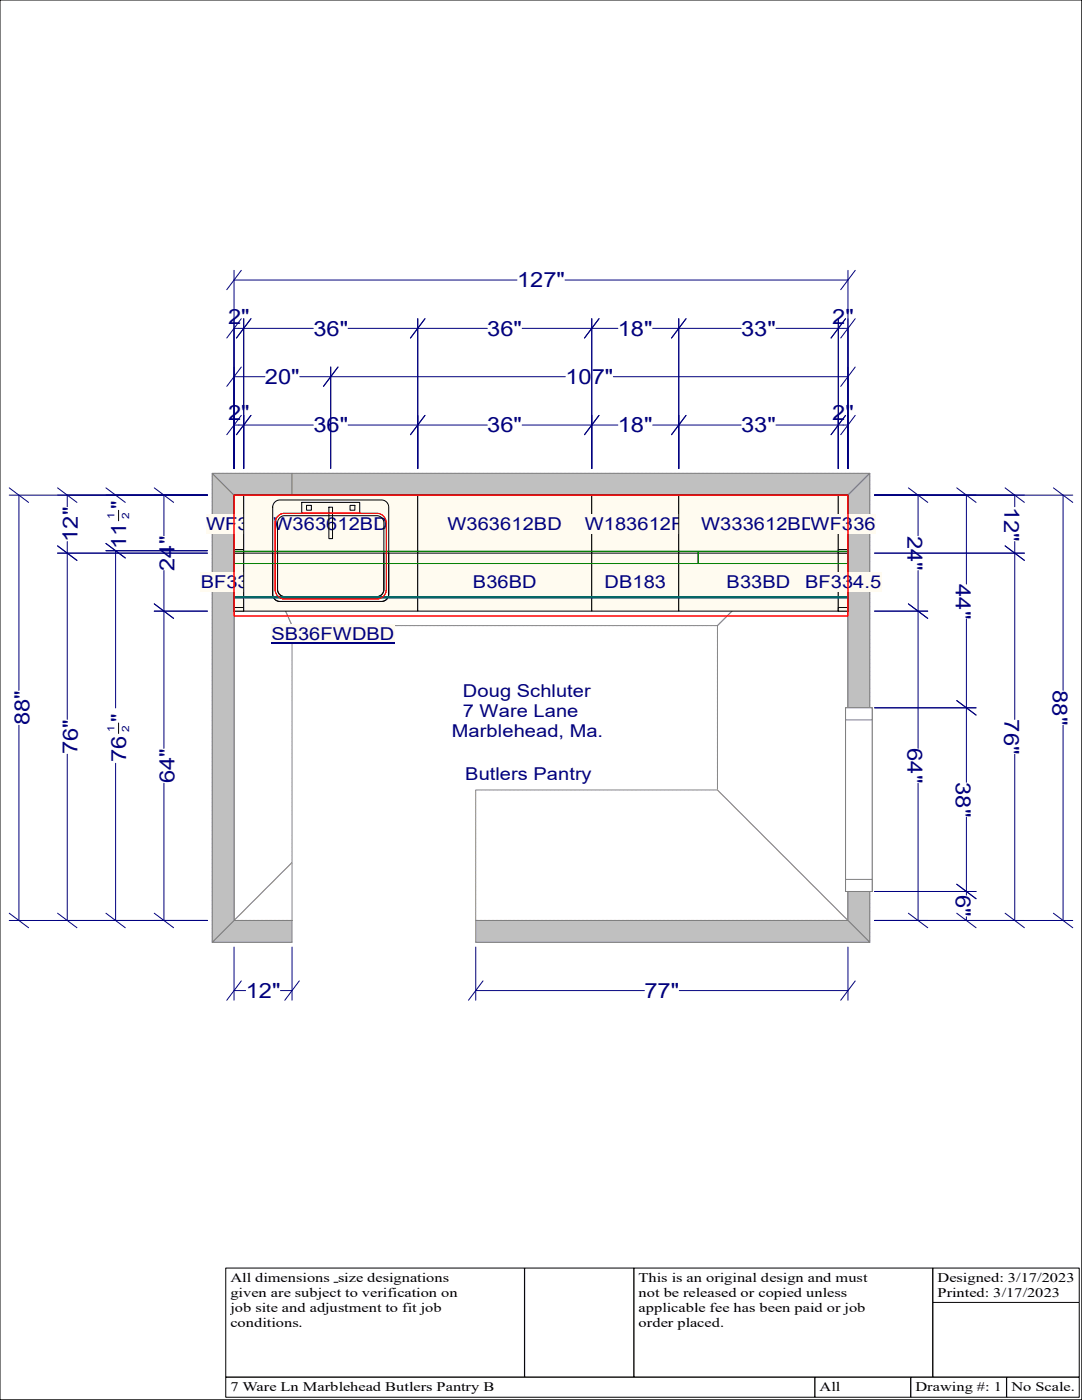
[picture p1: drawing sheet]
<svg xmlns="http://www.w3.org/2000/svg" width="216mm" height="279mm" viewBox="0 0 216 279" stroke-linecap="round" stroke-linejoin="round" font-family="sans-serif">
<path d="M0 0h215.9v279.4h-215.9z" fill="none" stroke="#000" stroke-width=".2"/>
<path d="M186.2 253.1h29.1v21.7h-29.1z" fill="#fff"/>
<path d="M186.1 253.1h29.2v21.7h-29.2z" fill="none" stroke="#000" stroke-width=".2"/>
<g fill="#fff">
<path d="M187.1 253.5h27.4v3h-27.4z"/>
<path d="M187.1 256.5h24.4v3h-24.4z"/>
<path d="M186.2 260h29.1v14.8h-29.1z"/>
</g>
<path d="M186.1 259.9h29.2v14.9h-29.2z" fill="none" stroke="#000" stroke-width=".2"/>
<path d="M126.5 253.1h59.6v21.7h-59.6z" fill="#fff"/>
<path d="M126.5 253.1h59.6v21.7h-59.6z" fill="none" stroke="#000" stroke-width=".2"/>
<g fill="#fff">
<path d="M127.4 253.5h45.7v3h-45.7z"/>
<path d="M127.4 256.5h41.6v3h-41.6z"/>
<path d="M127.4 259.5h45.3v2.9h-45.3z"/>
<path d="M127.4 262.4h17.1v3h-17.1z"/>
<path d="M104.7 253.1h21.7v21.7h-21.7z"/>
</g>
<path d="M104.7 253.1h21.7v21.7h-21.7z" fill="none" stroke="#000" stroke-width=".2"/>
<path d="M45.1 253.1h59.5v21.7h-59.5z" fill="#fff"/>
<path d="M45 253.1h59.6v21.7h-59.6z" fill="none" stroke="#000" stroke-width=".2"/>
<path d="M46 253.5h43.6v3h-43.6z" fill="#fff"/>
<path d="M66.6 255.9h.8" fill="none" stroke="#000" stroke-width=".2"/>
<g fill="#fff">
<path d="M46 256.5h45.4v3h-45.4z"/>
<path d="M46 259.5h42.1v2.9h-42.1z"/>
<path d="M46 262.4h14.4v3h-14.4z"/>
<path d="M200.9 274.9h14.4v3.9h-14.4z"/>
</g>
<path d="M200.9 274.9h14.4v3.9h-14.4z" fill="none" stroke="#000" stroke-width=".2"/>
<g fill="#fff">
<path d="M201.8 275.3h12.7v3h-12.7z"/>
<path d="M181.8 274.9h19v3.9h-19z"/>
</g>
<path d="M181.7 274.9h19.1v3.9h-19.1z" fill="none" stroke="#000" stroke-width=".2"/>
<g fill="#fff">
<path d="M182.7 275.3h17.2v3h-17.2z"/>
<path d="M162.6 274.9h19.1v3.9h-19.1z"/>
</g>
<path d="M162.6 274.9h19.1v3.9h-19.1z" fill="none" stroke="#000" stroke-width=".2"/>
<g fill="#fff">
<path d="M163.5 275.3h4.2v3h-4.2z"/>
<path d="M45.1 274.9h117.5v3.9h-117.5z"/>
</g>
<path d="M45 274.9h117.6v3.9h-117.6z" fill="none" stroke="#000" stroke-width=".2"/>
<path d="M46 275.3h52.7v3h-52.7z" fill="#fff"/>
<path d="M46.7 98.8l11.6 26.1v47.2l-11.6 11.6zM46.7 98.8h122.5l-26 26.1h-84.9zM46.7 98.8v84.9M46.7 98.8h122.5M169.2 98.8v84.9l-26-26v-32.8zM169.2 98.8v84.9M94.9 157.7h48.3l26 26h-74.3zM58.3 172.1v11.6h-11.6zM46.7 183.7h11.6M58.3 188h-15.9v-93.5h131.1v93.5h-78.6M94.9 183.7h74.3" fill="none" stroke="#fefefe" stroke-width=".2"/>
<path d="M46.7 98.8l11.6 26.1v47.2l-11.6 11.6zM46.7 98.8h122.5l-26 26.1h-84.9zM46.7 98.8v84.9M46.7 98.8h122.5M169.2 98.8v84.9l-26-26v-32.8zM169.2 98.8v84.9M94.9 157.7h48.3l26 26h-74.3zM58.3 172.1v11.6h-11.6zM46.7 183.7h11.6M58.3 188h-15.9v-93.5h131.1v93.5h-78.6M94.9 183.7h74.3" fill="none" stroke="#808080" stroke-width=".2"/>
<g fill="#c0c0c0" stroke="#808080" stroke-width=".2">
<path d="M42.4 188l4.3-4.3h11.6v4.3z" fill-rule="evenodd"/>
<path d="M42.4 94.5l4.3 4.3v84.9l-4.3 4.3z" fill-rule="evenodd"/>
<path d="M42.4 94.5h15.9v4.3h-11.6z" fill-rule="evenodd"/>
<path d="M58.3 94.5h115.2l-4.3 4.3h-110.9z" fill-rule="evenodd"/>
<path d="M173.5 94.5v93.5l-4.3-4.3v-84.9z" fill-rule="evenodd"/>
<path d="M94.9 183.7h74.3l4.3 4.3h-78.6z" fill-rule="evenodd"/>
</g>
<g fill="#fffbf0" stroke="#000" stroke-width=".2">
<path d="M46.7 98.8h1.9v23.2h-1.9z" fill-rule="evenodd"/>
<path d="M46.7 121.2h1.9v.8h-1.9z" fill-rule="evenodd"/>
<path d="M48.6 98.8h34.8v23.2h-34.8z" fill-rule="evenodd"/>
</g>
<g fill="#fffbf0">
<path d="M40 114.2h15.3v4h-15.3z"/>
<path d="M54.1 124.5h24.7v4h-24.7z"/>
</g>
<path d="M54.1 128.2h24.6" fill="none" stroke="#000080" stroke-width=".25"/>
<g fill="#fffbf0" stroke="#000" stroke-width=".2">
<path d="M83.4 98.8h34.7v23.2h-34.7z" fill-rule="evenodd"/>
<path d="M118.1 98.8h17.3v23.2h-17.3z" fill-rule="evenodd"/>
<path d="M135.4 98.8h31.9v23.2h-31.9z" fill-rule="evenodd"/>
<path d="M167.3 98.8h1.9v23.2h-1.9z" fill-rule="evenodd"/>
<path d="M167.3 121.2h1.9v.8h-1.9z" fill-rule="evenodd"/>
</g>
<g fill="#fffbf0">
<path d="M94.4 114.2h12.7v4h-12.7z"/>
<path d="M120.6 114.2h12.4v4h-12.4z"/>
<path d="M145 114.2h12.8v4h-12.8z"/>
<path d="M160.7 114.2h15.2v4h-15.2z"/>
</g>
<path d="M54.8 100.2l.6-.3 .5-.1h20.2l.9 .3 .4 .5 .2 .6v17.4l-.3 .9-.6 .4-.6 .1h-20.2l-.9-.3-.4-.5-.2-.6v-17.4l.2-.6zM55.8 103.3l.5-.3 .5-.1h18.4l.9 .3 .4 .5 .1 .7v13.2l-.3 .9-.5 .4-.6 .2h-18.4l-.9-.3-.4-.5-.1-.7v-13.2l.1-.5zM60.2 100.3h11.6v2.1h-11.6zM61.2 100.9h.9v.9h-.9zM65.6 101.2h.8v6.3h-.8zM69.8 100.9h1v.9h-1z" fill="none" stroke="#000" stroke-width=".2"/>
<g fill="#fffbf0" stroke="#000" stroke-width=".2">
<path d="M46.7 98.8h1.9v11.6h-1.9z" fill-rule="evenodd"/>
<path d="M46.7 109.7h1.9v.7h-1.9z" fill-rule="evenodd"/>
<path d="M48.6 98.8h34.8v11.6h-34.8z" fill-rule="evenodd"/>
<path d="M83.4 98.8h34.7v11.6h-34.7z" fill-rule="evenodd"/>
<path d="M118.1 98.8h17.3v11.6h-17.3z" fill-rule="evenodd"/>
<path d="M135.4 98.8h31.9v11.6h-31.9z" fill-rule="evenodd"/>
<path d="M167.3 98.8h1.9v11.6h-1.9z" fill-rule="evenodd"/>
<path d="M167.3 109.7h1.9v.7h-1.9z" fill-rule="evenodd"/>
</g>
<g fill="#fffbf0">
<path d="M41.1 102.6h13.1v4h-13.1z"/>
<path d="M54.6 102.6h22.9v4h-22.9z"/>
<path d="M89.3 102.6h22.9v4h-22.9z"/>
<path d="M116.7 102.6h20.2v4h-20.2z"/>
<path d="M139.9 102.6h22.9v4h-22.9z"/>
<path d="M161.8 102.6h13v4h-13z"/>
</g>
<g fill="#fff" stroke="#808080" stroke-width=".2">
<path d="M168.7 141.3h5.3v36.6h-5.3z" fill-rule="evenodd"/>
<path d="M168.7 141.3h5.3v2.4h-5.3z" fill-rule="evenodd"/>
<path d="M168.7 175.5h5.3v2.4h-5.3z" fill-rule="evenodd"/>
</g>
<path d="M54.8 100.2l.6-.3 .5-.1h20.2l.9 .3 .4 .5 .2 .6v17.4l-.3 .9-.6 .4-.6 .1h-20.2l-.9-.3-.4-.5-.2-.6v-17.4l.2-.6zM55.8 103.3l.5-.3 .5-.1h18.4l.9 .3 .4 .5 .1 .7v13.2l-.3 .9-.5 .4-.6 .2h-18.4l-.9-.3-.4-.5-.1-.7v-13.2l.1-.5zM60.2 100.3h11.6v2.1h-11.6zM61.2 100.9h.9v.9h-.9zM65.6 101.2h.8v6.3h-.8zM69.8 100.9h1v.9h-1z" fill="none" stroke="#000" stroke-width=".2"/>
<path d="M46.7 110h122.5v2.5h-122.5zM46.7 110v2.5M139.3 110v2.5M169.2 110v2.5" fill="none" stroke="#008000" stroke-width=".2"/>
<path d="M46.7 119.1h122.5v.2h-122.5zM46.7 119.1v.2M139.3 119.1v.2M169.2 119.1v.2" fill="none" stroke="#006464" stroke-width=".2"/>
<path d="M46.7 98.8h122.5v24.1h-122.5zM55.5 103l.5-.4 .8-.2h18.4a1.93 1.93 0 0 1 1.9 2v13.2a1.93 1.93 0 0 1-1.9 2h-18.4a1.93 1.93 0 0 1-1.9-2v-13.2l.1-.7z" fill="none" stroke="#f00" stroke-width=".2"/>
<g fill="#fff" stroke="#808080" stroke-width=".2">
<path d="M168.7 141.3h5.3v36.6h-5.3z" fill-rule="evenodd"/>
<path d="M168.7 141.3h5.3v2.4h-5.3z" fill-rule="evenodd"/>
<path d="M168.7 175.5h5.3v2.4h-5.3z" fill-rule="evenodd"/>
</g>
<path d="M46.7 110h122.5v2.5h-122.5zM46.7 110v2.5M139.3 110v2.5M169.2 110v2.5" fill="none" stroke="#008000" stroke-width=".2"/>
<path d="M46.7 119.1h122.5v.2h-122.5zM46.7 119.1v.2M139.3 119.1v.2M169.2 119.1v.2" fill="none" stroke="#006464" stroke-width=".2"/>
<path d="M46.7 98.8h122.5v24.1h-122.5zM55.5 103l.5-.4 .8-.2h18.4a1.93 1.93 0 0 1 1.9 2v13.2a1.93 1.93 0 0 1-1.9 2h-18.4a1.93 1.93 0 0 1-1.9-2v-13.2l.1-.7z" fill="none" stroke="#f00" stroke-width=".2"/>
<g fill="none" stroke="#000080" stroke-width=".2">
<path d="M46.7 54v39.5M46.7 55.9h56.5M48.1 54l-2.8 3.8M112.7 55.9h56.5M169.2 54v39.5M170.6 54l-2.8 3.8M46.7 75.2h6.2M46.7 65.5h15.8M48.1 73.2l-2.8 3.9M48.1 63.6l-2.8 3.9M48.6 63.6v29.9M50.1 63.6l-2.9 3.9"/>
<path d="M59.8 75.2h53M66 73.2v20.3M67.4 73.2l-2.9 3.9M69.5 65.5h27.7M83.4 63.6v29.9M84.8 63.6l-2.9 3.9M104.2 65.5h19.1M118.1 63.6v29.9M119.5 63.6l-2.9 3.9M122.4 75.2h46.8M130.2 65.5h17.7M135.4 63.6v29.9"/>
<path d="M136.9 63.6l-2.9 3.9M154.8 65.5h14.4M167.3 63.6v29.9M168.7 63.6l-2.9 3.9M170.6 73.2l-2.8 3.9M170.6 63.6l-2.8 3.9M1.8 97.4l3.9 2.9M1.8 98.8h39.6M3.8 98.8v39M11.5 97.4l3.8 2.9M13.4 98.8v2.3M21.1 97.4l3.9 2.9"/>
<path d="M23.1 98.8h.1M30.8 97.4l3.8 2.9M32.7 98.8v8.1M46.7 84.8h15.8M48.1 82.9l-2.8 3.9M50.1 82.9l-2.9 3.9M69.5 84.8h27.7M84.8 82.9l-2.9 3.9M104.2 84.8h19.1M119.5 82.9l-2.9 3.9M130.2 84.8h17.7M136.9 82.9l-2.9 3.9"/>
<path d="M154.8 84.8h14.4M168.7 82.9l-2.9 3.9M170.6 82.9l-2.8 3.9M174.5 98.8h39.6M181.3 97.4l3.8 2.9M183.2 98.8v8.1M190.9 97.4l3.9 2.9M192.8 98.8v17.8M200.6 97.4l3.8 2.9M202.5 98.8v2.3M210.2 97.4l3.9 2.9M212.1 98.8v39"/>
<path d="M11.5 108.9l3.8 2.9M11.5 110.4h29.9M13.4 108.1v35.5M21.1 108.5l3.9 2.9M21.1 109.9h20.3M23.1 109.9v31.4M32.7 113.9v35.5M174.5 110.4h29.9M183.2 113.9v35.5M200.6 108.9l3.8 2.9M202.5 108.1v35.5M30.8 120.5l3.8 2.9"/>
<path d="M30.8 122h10.6M174.5 122h10.6M181.3 120.5l3.8 2.9M190.9 139.8l3.9 2.9M192.8 123.5v32.6M3.8 144.7v39M13.4 150.5v33.2M23.1 152.3v31.4M32.7 156.3v27.4M174.5 141.3h20.3M183.2 156.3v27.4M202.5 150.5v33.2"/>
<path d="M212.1 144.7v39M174.5 177.9h20.3M190.9 176.5l3.9 2.9M192.8 163.1v15.6M1.8 182.3l3.9 2.9M1.8 183.7h39.6M11.5 182.3l3.8 2.9M21.1 182.3l3.9 2.9M30.8 182.3l3.8 2.9M46.7 197.7h2.3M46.7 189v10.6M48.1 195.8l-2.8 3.8"/>
<path d="M56 197.7h2.3M58.3 189v10.6M59.7 195.8l-2.9 3.8M94.9 197.7h33.7M94.9 189v10.6M96.4 195.8l-2.9 3.8M135.5 197.7h33.7M169.2 189v10.6M170.6 195.8l-2.8 3.8M174.5 183.7h39.6M181.3 182.3l3.8 2.9M190.9 182.3l3.9 2.9"/>
<path d="M192.8 183v.7M200.6 182.3l3.8 2.9M210.2 182.3l3.9 2.9"/>
</g>
<path d="M23.7 101.8v2.1M23.7 144.3v2.1" fill="none" stroke="#000" stroke-width=".2"/>
<g font-size="4.2" fill="#000080">
<text x="103.2" y="57.3">127&quot;</text>
<text x="45.5" y="64.6">2&quot;</text>
<text x="166.1" y="64.6">2&quot;</text>
<text x="62.5" y="67">36&quot;</text>
<text x="97.2" y="67">36&quot;</text>
<text x="123.3" y="67">18&quot;</text>
<text x="147.9" y="67">33&quot;</text>
<text x="52.9" y="76.6">20&quot;</text>
<text x="112.8" y="76.6">107&quot;</text>
<text x="45.5" y="83.9">2&quot;</text>
<text x="166.1" y="83.9">2&quot;</text>
<text x="62.5" y="86.2">36&quot;</text>
<text x="97.2" y="86.2">36&quot;</text>
<text x="123.3" y="86.2">18&quot;</text>
<text x="147.9" y="86.2">33&quot;</text>
<text x="200.4" y="101.1" transform="rotate(90 200.4 101.1)">12&quot;</text>
<text x="181.1" y="106.9" transform="rotate(90 181.1 106.9)">24&quot;</text>
<text x="15.5" y="108.1" transform="rotate(-90 15.5 108.1)">12&quot;</text>
<text x="25.1" y="109.6" transform="rotate(-90 25.1 109.6)">11 &quot;</text>
<text x="34.8" y="113.9" transform="rotate(-90 34.8 113.9)">24&quot;</text>
<text x="190.8" y="116.5" transform="rotate(90 190.8 116.5)">44&quot;</text>
<text x="210.1" y="137.8" transform="rotate(90 210.1 137.8)">88&quot;</text>
<text x="200.4" y="143.6" transform="rotate(90 200.4 143.6)">76&quot;</text>
<text x="5.9" y="144.7" transform="rotate(-90 5.9 144.7)">88&quot;</text>
<text x="181.1" y="149.4" transform="rotate(90 181.1 149.4)">64&quot;</text>
<text x="15.5" y="150.5" transform="rotate(-90 15.5 150.5)">76&quot;</text>
<text x="25.1" y="152.1" transform="rotate(-90 25.1 152.1)">76 &quot;</text>
<text x="34.8" y="156.3" transform="rotate(-90 34.8 156.3)">64&quot;</text>
<text x="190.8" y="156.1" transform="rotate(90 190.8 156.1)">38&quot;</text>
<text x="190.8" y="178.6" transform="rotate(90 190.8 178.6)">6&quot;</text>
<text x="49" y="199.1">12&quot;</text>
<text x="128.6" y="199.1">77&quot;</text>
</g>
<g font-size="3.5" fill="#000080">
<text x="41.1" y="105.8">WF336</text>
<text x="54.6" y="105.8">W363612BD</text>
<text x="89.3" y="105.8">W363612BD</text>
<text x="116.7" y="105.8">W183612R</text>
<text x="139.9" y="105.8">W333612BD</text>
<text x="161.8" y="105.8">WF336</text>
<text x="40" y="117.3">BF334.5</text>
<text x="94.4" y="117.3">B36BD</text>
<text x="120.6" y="117.3">DB183</text>
<text x="145" y="117.3">B33BD</text>
<text x="160.7" y="117.3">BF334.5</text>
<text x="54.1" y="127.7">SB36FWDBD</text>
<text x="92.4" y="139.1">Doug Schluter</text>
<text x="92.4" y="143.1">7 Ware Lane</text>
<text x="90.2" y="147.1">Marblehead, Ma.</text>
<text x="92.8" y="155.6">Butlers Pantry</text>
</g>
<g font-size="2.6">
<text x="46" y="255.9">All dimensions size designations</text>
<text x="127.4" y="255.9">This is an original design and must</text>
<text x="187.1" y="255.9">Designed: 3/17/2023</text>
<text x="46" y="258.8">given are subject to verification on</text>
<text x="46" y="261.8">job site and adjustment to fit job</text>
<text x="127.4" y="258.8">not be released or copied unless</text>
<text x="127.4" y="261.8">applicable fee has been paid or job</text>
<text x="187.1" y="258.8">Printed: 3/17/2023</text>
<text x="46" y="264.7">conditions.</text>
<text x="127.4" y="264.7">order placed.</text>
<text x="46" y="277.7">7 Ware Ln Marblehead Butlers Pantry B</text>
<text x="163.5" y="277.7">All</text>
<text x="182.7" y="277.7">Drawing #: 1</text>
<text x="201.8" y="277.7">No Scale.</text>
</g>
<g font-size="2" fill="#000080">
<text x="22.8" y="103.5" transform="rotate(-90 22.8 103.5)">1</text>
<text x="25.8" y="103.5" transform="rotate(-90 25.8 103.5)">2</text>
<text x="22.8" y="146" transform="rotate(-90 22.8 146)">1</text>
<text x="25.8" y="146" transform="rotate(-90 25.8 146)">2</text>
</g>
</svg>
